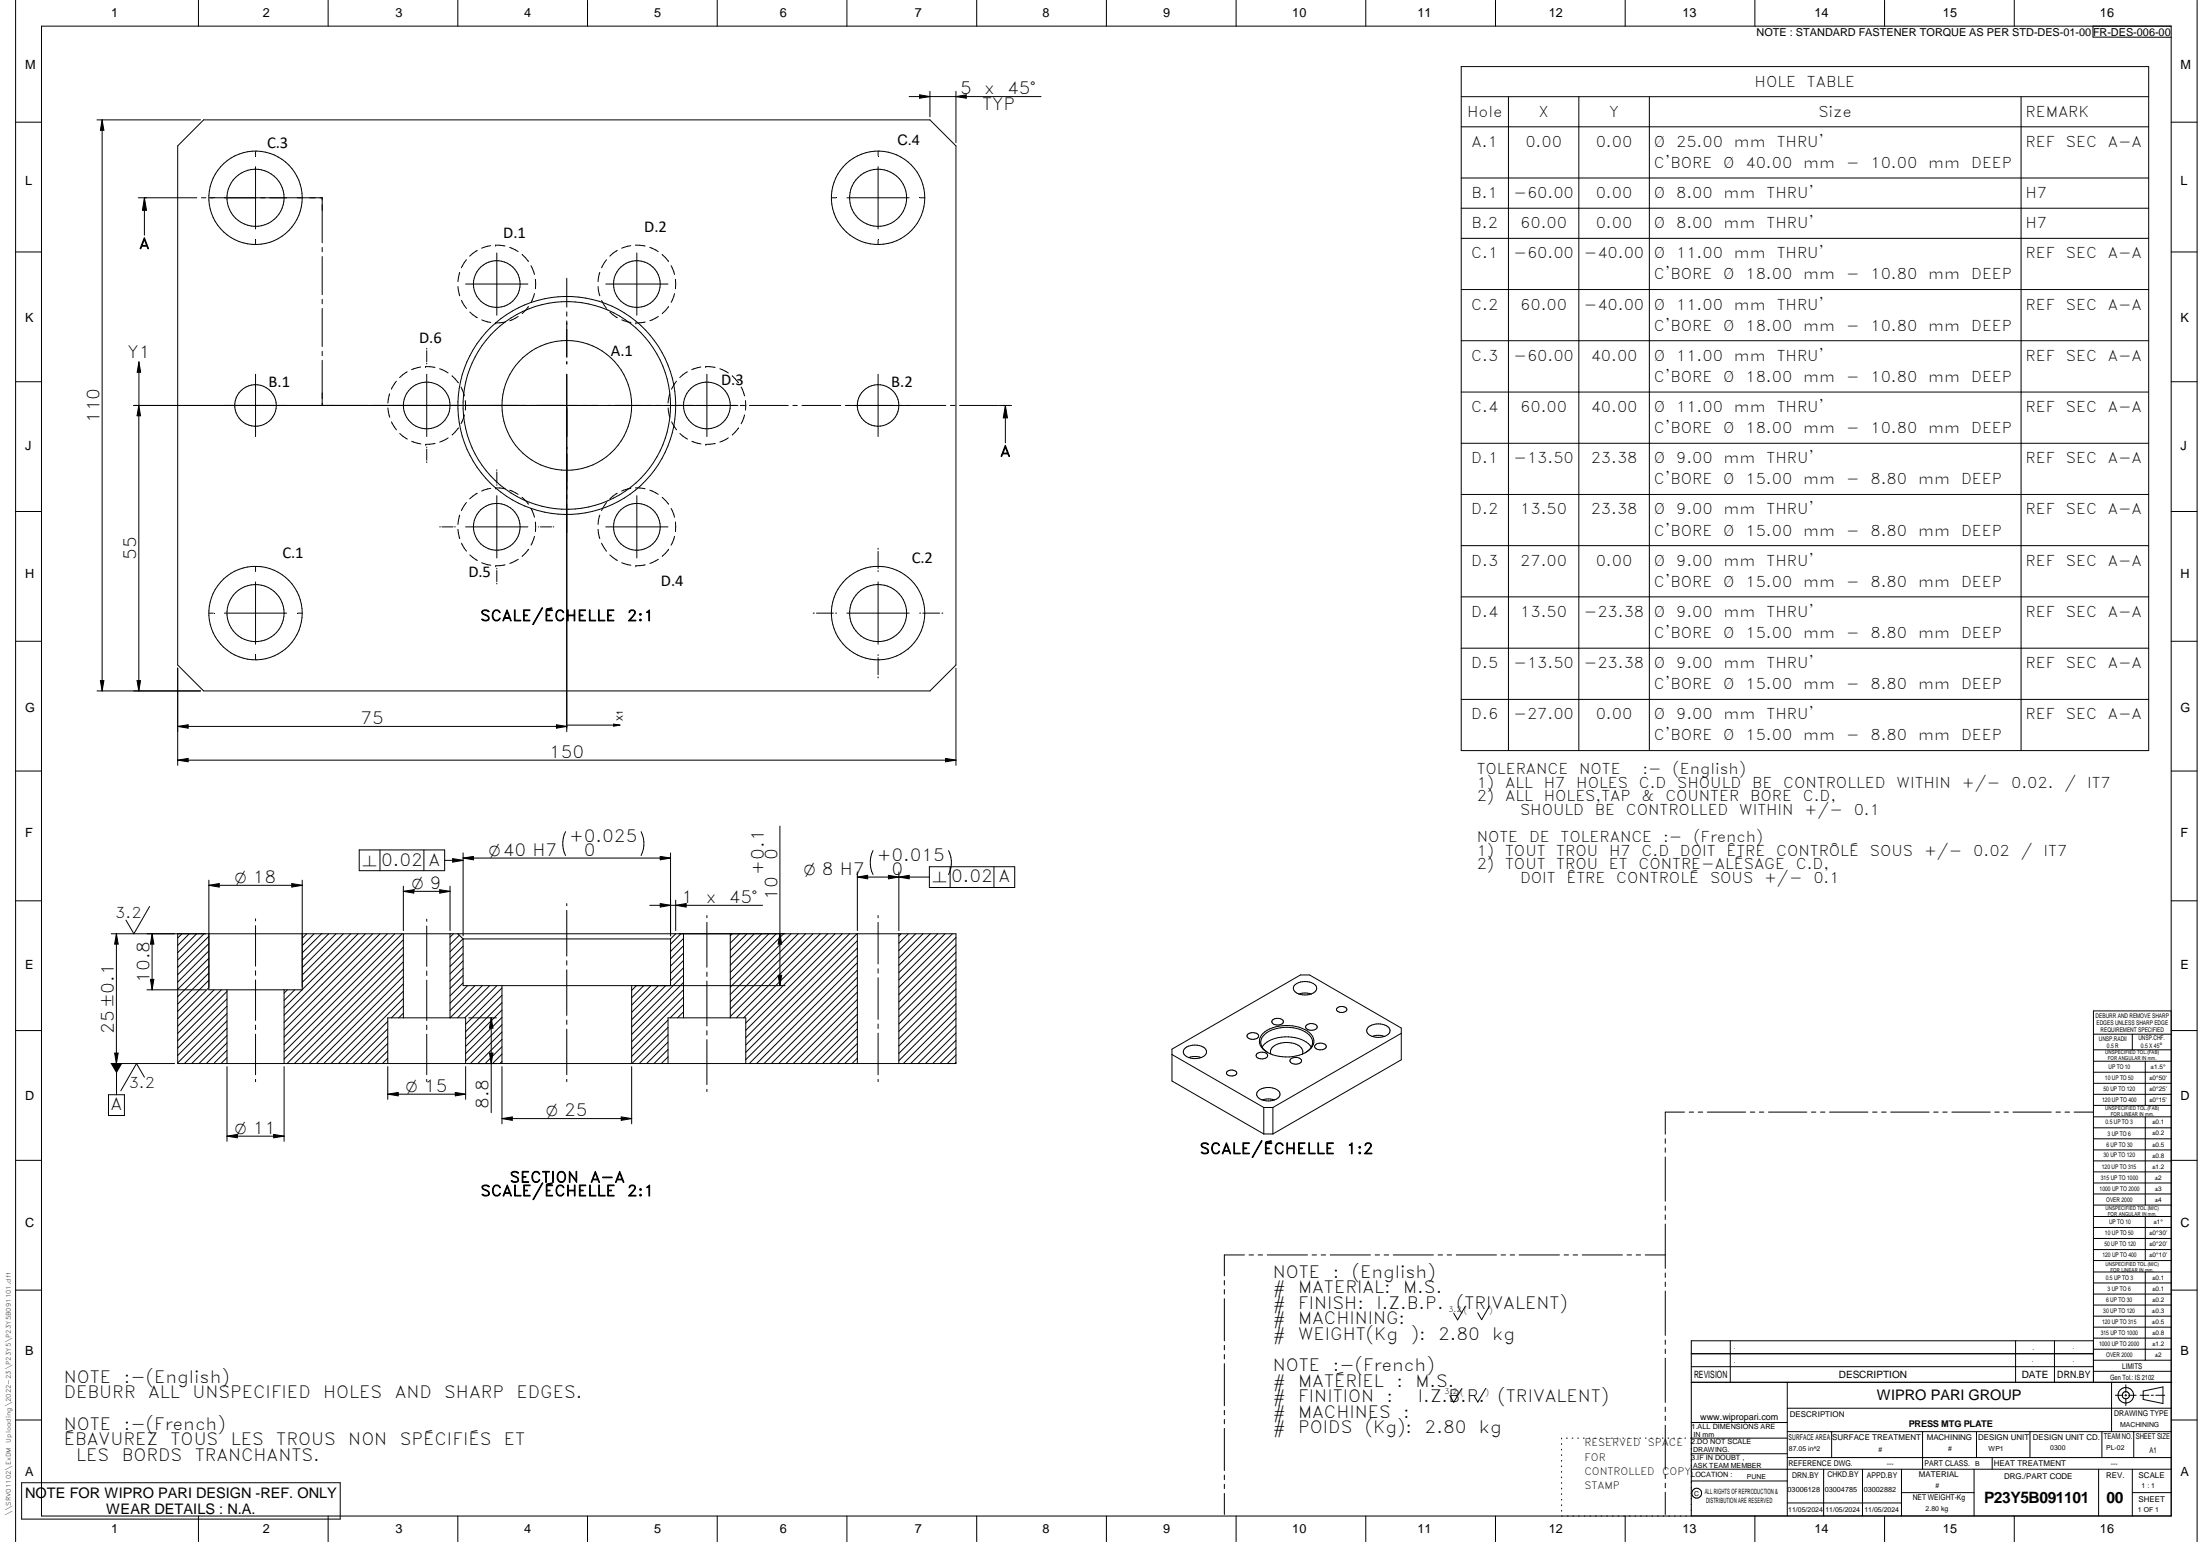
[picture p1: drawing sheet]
<svg xmlns="http://www.w3.org/2000/svg" width="848mm" height="594mm" viewBox="0 0 848 594" stroke-linecap="round" stroke-linejoin="round" font-family="sans-serif">
<g fill="none" stroke="#000" stroke-width=".39">
<path d="M6 .1v593.9M16 10.1h821v574h-821zM76.5 .1v10M126.5 .1v10M176.5 .1v10M226.5 .1v10M276.5 .1v10M326.5 .1v10M376.5 .1v10M426.5 .1v10M476.5 .1v10M526.5 .1v10"/>
<path d="M576.5 .1v10M626.5 .1v10M676.5 .1v10M726.5 .1v10M776.5 .1v10M806.8 10.1v4.2l30.2 .1M847 .1v593.9M350.5 37.2h50.8M354.5 36.5l4 .7-4 .6zM358.5 35.2v9.8M368.5 35.2v19.8M368.5 37.2l4-.7v1.3z"/>
<path d="M563.3 25.7h265v263.5h-265zM563.3 37.3h265M581.5 37.3v251.9M608.6 37.3v251.9M635.8 37.3v251.9M779.1 37.3v251.9M6 47.1h10M37.4 46.2h39.9M39.4 46.2l.6 4h-1.3zM39.4 46.2v220M78.5 46.2h280l10 10v200l-10 10h-280l-10-10v-200zM98.5 58.2v.1"/>
<path d="M98.5 58.5v1.4M338.5 58.2v.1M338.5 58.5v1.4M563.3 48.9h265M837 47.1h10M53.3 76.2h4.8M55.7 76.2v14.4M55.7 76.2l.8 4.8h-1.6zM58.3 76.2h17.6M77.6 76.2h1.8M80.5 76.2h.1M80.8 76.2h43.4v17.4"/>
<path d="M98.5 64.2v24M320.5 76.2h.1M320.8 76.2h1.4M326.5 76.2h24M338.5 64.2v24M354.8 76.2h1.4M356.4 76.2h.1M563.3 68.6h265M6 97.1h10M98.5 92.5v1.4M98.5 94.1v.1M124.2 95.3v1.7"/>
<path d="M124.2 98.8v14.7M184 96.5l-2.9 2.2M189.1 94.7l-3.4 .9M191.1 94.4h.1M191.1 94.4l3.5 .4M191.5 97.5v24M196.5 95.3l3.2 1.6M201.3 98l2.4 2.8M238 96.5l-2.9 2.2M243.2 94.7l-3.6 .9M245 94.4l3.7 .4M245.5 97.5v24"/>
<path d="M250.5 95.3l3.2 1.6M255.3 98l2.4 2.8M338.5 92.5v1.4M338.5 94.1v.1M563.3 80.2h265M563.3 91.8h265M837 97.1h10M124.2 115.3v1.8M124.2 118.8v14.7M176.5 110.4l.7 3.6M177.2 104.9l-.7 3.6M177.9 115.7l1.9 3.1"/>
<path d="M179.5 109.4h24M179.8 100.1l-1.9 3.1M203.7 118.1l-2.4 2.7M204.7 102.4l1.3 3.3M206 113.1l-1.3 3.4M206.4 107.6v3.7M218.5 107.2v11.1M230.5 110.4l.7 3.6M231.2 104.9l-.7 3.6M231.9 115.7l1.9 3.1M233.5 109.4h24M233.8 100.1l-1.9 3.1"/>
<path d="M257.7 118.1l-2.4 2.7M258.7 102.4l1.3 3.3M260 113.1l-1.3 3.4M260.4 107.6v3.7M563.3 111.5h265M53.6 139.4v16.8M53.6 139.4l.6 4h-1.3zM124.2 135.3v1.7M124.2 138.8v17.4M164.5 134.2v.3M164.5 135.1v4.3M164.5 140v.2"/>
<path d="M181.1 120.2l2.9 2.2M185.7 123.2l3.5 1M191.1 124.4h.1M194.7 124.1l-3.6 .3M199.8 121.9l-3.3 1.7M218.5 120.1v1.7M218.5 123.6v14M218.5 139.4v.8M235.1 120.2l2.9 2.2M239.7 123.2l3.5 1M245.1 124.4h.1M248.7 124.1l-3.6 .3"/>
<path d="M253.8 121.9l-3.3 1.7M563.3 131.3h265M6 147.1h10M51.5 156.2h233M53.5 156.2v110M53.5 156.2l.7 4h-1.4zM98.5 144.2v24M149.5 157.2l.7 3.5M150.2 151.7l-.7 3.6M152.8 146.9l-1.9 3M157 143.3l-2.9 2.2M162.2 141.4l-3.5 1"/>
<path d="M164 141.2h.1M164.1 141.2l3.6 .4M164.5 144.2v24M169.5 142.1l3.2 1.6M174.2 144.8l2.5 2.7M177.7 149.1l1.3 3.4M179 159.9l-1.3 3.3M179.4 154.3v3.7M218.5 144.2v137.7M257.6 157.2l.6 3.5M258.2 151.7l-.7 3.6M260.8 146.9l-1.9 3"/>
<path d="M265 143.3l-3 2.2M270.2 141.4l-3.5 1M272 141.2h.1M272.1 141.2l3.6 .4M272.5 144.2v24M277.5 142.1l3.3 1.6M282.2 144.8l2.5 2.7M285.4 156.2h1.7M285.7 149.1l1.3 3.4M287 159.9l-1.3 3.3M287.4 154.3v3.7M288.9 156.2h15"/>
<path d="M305.6 156.2h1.7M309.2 156.2h14.9M325.9 156.2h38.7M338.5 144.2v24M366.4 156.2h1.7M369.9 156.2h15M385.1 156.2h4.8M387.6 156.2l.8 4.8h-1.6zM387.6 156.2v14.4M563.3 151h265M837 147.1h10M150.9 162.5l1.9 3.1"/>
<path d="M154.1 167l2.9 2.2M158.7 170l3.5 1M164.1 171.2h.1M164.5 172.2v.2M164.5 173v4.3M164.5 177.9v.3M167.7 170.9l-3.6 .3M172.8 168.7l-3.3 1.6M176.7 164.8l-2.4 2.8M258.9 162.5l1.9 3.1M262.1 167l2.9 2.2M266.7 170l3.5 1"/>
<path d="M272.1 171.2h.1M275.7 170.9l-3.6 .3M280.8 168.7l-3.3 1.6M284.7 164.8l-2.4 2.8M563.3 170.8h265M6 197.1h10M177.2 198.5l-.7 3.6M179.8 193.6l-1.9 3.1M184 190l-2.9 2.2M189.1 188.2l-3.4 1M191.1 188h.1M191.1 188l3.5 .3"/>
<path d="M191.5 181v.2M191.5 181.8v4.3M191.5 186.7v.3M191.5 191v24M196.5 188.8l3.2 1.7M201.3 191.6l2.4 2.7M204.7 195.9l1.3 3.4M231.2 198.5l-.7 3.6M233.8 193.6l-1.9 3.1M238 190l-2.9 2.2M243.2 188.2l-3.6 1M245 188l3.7 .3"/>
<path d="M245.5 191v24M250.5 188.8l3.2 1.7M255.3 191.6l2.4 2.7M258.7 195.9l1.3 3.4M563.3 190.5h265M837 197.1h10M98.5 218.2v.1M98.5 218.5v1.4M169.5 203h.3M170.3 203h4.4M175.3 203h.2M176.5 203.9l.7 3.6"/>
<path d="M177.9 209.3l1.9 3M179.5 203h24M181.1 213.8l2.9 2.1M185.7 216.8l3.5 1M191.1 218h.1M191.5 218.9v.3M191.5 219.8v4.3M194.7 217.6l-3.6 .4M199.8 215.5l-3.3 1.6M203.8 211.6l-2.5 2.7M206 206.6l-1.3 3.4M206.4 201.1v3.7"/>
<path d="M207.5 203h.2M208.3 203h4.3M213.2 203h.3M230.5 203.9l.7 3.6M231.9 209.3l1.9 3.1M233.5 203h24M235.1 213.8l2.9 2.1M239.7 216.8l3.5 1M245.1 218h.1M248.7 217.6l-3.6 .4M253.8 215.5l-3.3 1.6M257.7 211.6l-2.4 2.7"/>
<path d="M260 206.6l-1.3 3.4M260.4 201.1v3.7M338.5 211.2v.4M338.5 212.5v6.5M338.5 219.8v.4M563.3 210.2h265M80.5 236.2h.1M80.8 236.2h1.4M86.5 236.2h24M98.5 220.1v.1M98.5 224.2v24M114.8 236.2h1.4"/>
<path d="M116.4 236.2h.1M191.5 224.7v.3M313.5 236.2h.4M314.7 236.2h6.6M322.1 236.2h.4M326.5 236.2h24M338.5 224.2v24M354.5 236.2h.4M355.7 236.2h6.5M363.1 236.2h.4M563.3 230h265M6 247.1h10"/>
<path d="M68.5 257.4v37.5M98.5 252.5v1.4M98.5 254.1v.1M338.5 252.2v.4M338.5 253.4v6.5M368.5 257.4v37.5M563.3 249.7h265M837 247.1h10M37.4 266.2h39.9M38.7 262.2h1.3l-.6 4zM52.8 262.2h1.4l-.7 4zM68.5 279.9l4-.7v1.3z"/>
<path d="M68.5 279.9h150M214.5 279.2l4 .7-4 .6zM218.5 279.4h20.5M236.6 279l2.4 .4-2.4 .4zM338.5 260.8v.4M563.3 269.5h265M6 297.1h10M68.5 292.9l4-.7v1.3zM68.5 292.9h300M364.5 292.2l4 .7-4 .6zM837 297.1h10M300.7 318.3v61.4"/>
<path d="M80.5 339.1v42.2h36v-42.2M138.5 327.4h32.9v8h-32.9zM146.5 327.4v8M163.4 327.4v8M171.4 331.5h7.1M174.5 330.8l4 .7-4 .6zM178.5 328.6v32M178.5 330.6h80M178.5 330.6l4-.7v1.4zM218 320.4a10.3 10.3 0 0 0 0 9.2M247.1 320.4a10.3 10.3 0 0 1 0 9.2M254.5 329.9l4 .7-4 .7z"/>
<path d="M258.5 328.6v32M330.5 337.9l4-.7v1.4zM330.5 335.9v22.6M330.5 337.9h27.8M336.5 327.7a10.4 10.4 0 0 0 0 9.2M342.5 337.2l8 1.4v-1.4l-8 1.4zM346.5 335.9v22.6M358.3 333.9h32.9v8h-32.9zM365.7 327.7a10.4 10.4 0 0 1 0 9.2M366.3 333.9v8M383.2 333.9v8M6 347h10"/>
<path d="M42.9 359.7h325.6v50h-300v-50M44.9 359.7l.7 4h-1.4zM44.9 359.7v62.1M57.7 349.3l-6.1 10.4-3-5.2M58.6 359.7l.7 4h-1.3zM58.6 359.7v21.6M70.1 359.7l-1.6 1.7M73 359.7l-4.5 4.5M75.8 359.7l-7.3 7.3M78.7 359.7l-10.2 10.2M80.5 341.1l4-.7v1.4zM80.5 341.1h36"/>
<path d="M98.5 354v.8M98.5 356.6v15.6M112.5 340.4l4 .7-4 .7zM118.2 359.7l-1.7 1.8M121.1 359.7l-4.6 4.6M123.9 359.7l-7.4 7.4M126.7 359.7l-10.2 10.3M129.5 359.7l-13 13.1M132.4 359.7l-15.9 15.9M135.2 359.7l-18.7 18.8M138 359.7l-21.5 21.6M140.9 359.7l-31.4 31.4"/>
<path d="M143.7 359.7l-34.2 34.2M146.5 359.7l-37 37M149.4 359.7l-39.9 39.9M152.2 359.7l-42.7 42.7M155 359.7l-45.5 45.6M155.5 341.4v17.1M155.5 343.4l4-.6v1.3zM155.5 343.4h18M155.5 359.7v32.4M164.5 354.1v.9M164.5 356.7v15.6M169.5 342.8l4 .6-4 .7z"/>
<path d="M173.5 359.7v32.4M173.5 341.4v17.1M174.8 359.7l-1.3 1.4M176.5 359.7l2 2M218.5 348.1v.9M218.5 350.7v17.6M250.5 348.8h43.5M254.5 348.1l4 .7-4 .7zM260.5 359.7l-2 2M260.5 346.8v11.7M260.5 348.8l4-.7v1.4zM262.5 359.7l-4 4"/>
<path d="M263.5 359.7v32.4M272.5 352.7v.9M272.5 355.3v17.4M281.5 359.7v32.4M282.3 359.7l-.8 .8M285.1 359.7l-3.6 3.6M288 359.7l-6.5 6.5M290.8 359.7l-9.3 9.3M293.6 359.7l-12.1 12.2M296.4 359.7l-14.9 15M299.3 359.7l-17.8 17.8M300.7 359.7l.6 4h-1.3z"/>
<path d="M302.1 359.7l-20.6 20.6M304.9 359.7l-23.4 23.5M307.7 359.7l-26.2 26.3M310.6 359.7l-29.1 29.1M313.4 359.7l-31.9 31.9M316.2 359.7l-32.4 32.4M319.1 359.7l-32.5 32.4M321.9 359.7l-34.4 34.4M324.7 359.7l-37.2 37.3M327.5 359.7l-40 40.1M330.4 359.7l-42.9 42.9M330.5 359.7v50"/>
<path d="M338.5 352.7v.9M338.5 355.3v16.1M346.5 359.7v50M347.3 359.7l-.8 .9M350.2 359.7l-3.7 3.7M353 359.7l-6.5 6.5M355.8 359.7l-9.3 9.4M358.6 359.7l-12.1 12.2M361.5 359.7l-15 15M364.3 359.7l-17.8 17.8M367.2 359.7l-20.7 20.7M837 347h10"/>
<path d="M58 377.3h1.3l-.7 4zM80.5 360.7l-12 12M80.5 363.5l-12 12M80.5 366.4l-12 12M80.5 369.2l-12 12M80.5 372l-12 12M80.5 374.9l-12 11.9M80.5 377.7l-12 12M98.5 374v1.8M98.5 377.5v15.6M155.5 379.1l-30.7 30.6M155.5 362.1l-46 46"/>
<path d="M155.5 364.9l-44.8 44.8M155.5 367.7l-42 42M155.5 370.5l-39.2 39.2M155.5 373.4l-36.3 36.3M155.5 376.2l-33.5 33.5M164.5 374.1v1.7M164.5 377.6v15.6M177.1 360.3l-3.6 3.6M178.5 361.7l-5 5M178.5 361.7v18h124.1M178.5 364.5l-5 5M178.5 367.4l-5 5"/>
<path d="M178.5 370.2l-5 5M178.5 373l-5 5M178.5 375.8l-5 5M178.5 378.7l-5 5M178.5 361.7h80M180.3 379.7l-6.8 6.8M183.1 379.7l-9.6 9.6M185.9 379.7l-12.4 12.4M188.8 379.7l-12.4 12.4M191.6 379.7l-12.4 12.4M193.5 379.7v30M218.5 370.1v1.7"/>
<path d="M218.5 373.6v17.6M243.5 379.7v30M245.3 379.7l-1.8 1.9M248.2 379.7l-4.7 4.7M251 379.7l-7.5 7.5M253.8 379.7l-10.3 10.3M256.6 379.7l-13.1 13.2M258.5 361.7v18M263.5 361.6l-5 5M263.5 364.4l-5 5M263.5 367.2l-5 5M263.5 370l-5 5"/>
<path d="M263.5 372.9l-5 5M263.5 375.7l-20 20M263.5 378.5l-20 20M272.5 374.5v1.7M272.5 378v17.3M300 375.8h1.3l-.6 3.9zM330.5 379.4l-30.3 30.3M330.5 376.6l-33.2 33.1M330.5 373.8l-36 35.9M330.5 362.4l-43 43M330.5 365.3l-43 43M330.5 370.9l-38.8 38.8"/>
<path d="M330.5 368.1l-41.7 41.6M338.5 373.2v1.7M338.5 376.7v16M368.5 361.2l-22 22M368.5 364l-22 22M368.5 366.9l-22 22M368.5 369.7l-22 22M368.5 372.5l-22 22M368.5 375.3l-22 22M368.5 378.2l-22 22M499.3 379.3a6.5 6.5 0 0 1 7.9 .4 2.1 2.1 0 0 1-1.7 3.2 5.7 5.7 0 0 1-6.9-1.6 1.75 1.75 0 0 1 .7-2zM6 397h10"/>
<path d="M56.6 381.3h22.7M80.5 380.5l-12 12M82.5 381.3l-14 14.1M85.3 381.3l-16.8 16.8M87.5 398.9l-10.8 10.8M87.5 382l-19 19M87.5 384.8l-19 19M87.5 387.6l-19 19.1M87.5 390.5l-19 19M87.5 396.1l-13.6 13.6M87.5 393.3l-16.4 16.4M87.5 381.3v28.4"/>
<path d="M98.5 394.9v1.8M98.5 398.4v15.7M109.5 381.3v28.4M110.8 381.3l-1.3 1.3M113.6 381.3l-4.1 4.1M116.5 381.3l-7 7M149.5 396.4l-13.4 13.3M149.5 399.2l-10.6 10.5M149.5 393.5l-16.2 16.2M155.5 381.9l-27.9 27.8M155.5 387.5l-4.6 4.6M155.5 384.7l-25 25"/>
<path d="M155.5 390.4l-1.8 1.7M164.5 395v1.7M164.5 398.5v15.6M180.7 392.1h10.6M189.4 392.1l.6 4h-1.3zM189.4 392.1v36.6M193.5 397.6l-12.1 12.1M193.5 380.6l-14 14M193.5 383.5l-14 14M193.5 386.3l-14 14M193.5 389.1l-14 14M193.5 392l-14 13.9"/>
<path d="M193.5 394.8l-14 14M218.5 393v1.7M218.5 396.5v17.6M257.5 398.7l-11.1 11M257.5 395.8l-13.9 13.9M257.5 393l-14 14M263.5 389.8l-2.3 2.3M263.5 387l-5.1 5.1M263.5 381.3l-20 20.1M263.5 384.2l-20 20M272.5 397.1v1.7M330.5 399.2l-10.5 10.5"/>
<path d="M330.5 396.4l-13.4 13.3M330.5 393.5l-16.2 16.2M330.5 390.7l-19 19M330.5 387.9l-21.8 21.8M330.5 385.1l-24.7 24.6M330.5 382.2l-27.5 27.5M338.5 394.5v1.7M338.5 398v16.1M368.5 398l-11.8 11.7M368.5 395.1l-14.6 14.6M368.5 392.3l-17.4 17.4M368.5 389.5l-20.3 20.2"/>
<path d="M368.5 381l-22 22M368.5 383.8l-22 22M368.5 386.7l-22 21.9M481 398.4a3 3 0 0 1 4.2 .5 2.42 2.42 0 0 1-3.8 1.2 .97 .97 0 0 1-.4-1.7zM486.8 398.2a15.2 15.2 0 0 1 18-.4 4.2 4.2 0 0 1-.8 7.3 15.5 15.5 0 0 1-17.2-1 3.9 3.9 0 0 1 0-5.9zM490.6 392.9a3 3 0 0 1 4.1 .5 2.39 2.39 0 0 1-3.7 1.2 1 1 0 0 1-.4-1.7zM503.5 395.1a2.75 2.75 0 0 1 4.3 .5 2.66 2.66 0 0 1-4.5 .2zM505.5 382.9l-2.5-.3-2.3 .3M515.5 388.3a2.52 2.52 0 0 1 3.7 .6 2.32 2.32 0 0 1-4 0zM527.2 396.1a6.2 6.2 0 0 1 8.3 0 2.1 2.1 0 0 1-1.6 3.1 5.9 5.9 0 0 1-7-1.6zM533.7 399.3l-2.4-.4-2.3 .4M540.2 398.1l-49.5 28.6"/>
<path d="M807 398.4h30M822 398.4v6.1M837 397h10M837 389.5h-30v143.1M42.9 409.7h24.4M44.2 405.7h1.4l-.7 4zM55.7 415l-3.1-5.3-6 10.5M87.5 407.5l-2.3 2.2M87.5 404.6l-5.1 5.1M87.5 401.8l-8 7.9M87.5 410.9v28.8M98.5 415.8v.9"/>
<path d="M109.5 410.9v28.8M149.5 402l-7.7 7.7M149.5 404.8l-4.9 4.9M149.5 407.7l-2.1 2M149.5 410.9v12.6M149.5 409.7v-17.6h30v17.6M164.5 415.8v.9M179.5 410.9v12.6M188.7 405.7h1.3l-.6 4zM193.5 408.9l-.8 .8M193.5 406.1l-3.6 3.6M193.5 403.3l-6.5 6.4"/>
<path d="M193.5 400.4l-9.3 9.3M193.5 410.9v22.1M218.5 415.8v.9M243.5 410.9v22.1M257.5 407.2l-2.6 2.5M257.5 404.3l-5.4 5.4M257.5 401.5l-8.2 8.2M272.5 400.6v17.3M272.5 419.7v.8M287.5 409.7v-17.6h-30v17.6M330.5 407.7l-2 2M330.5 404.9l-4.9 4.8"/>
<path d="M330.5 402l-7.7 7.7M338.5 415.8v.9M368.5 409.3l-.5 .4M368.5 406.4l-3.3 3.3M368.5 400.8l-8.9 8.9M368.5 403.6l-6.1 6.1M451.8 406.3l35.4 20.4M456.9 403.8a6.4 6.4 0 0 1 7.9 .4 2.11 2.11 0 0 1-1.7 3.2 5.8 5.8 0 0 1-6.9-1.7 1.81 1.81 0 0 1 .7-1.9zM463 407.5l-2.4-.5-2.3 .5M473.1 412.8a2.45 2.45 0 0 1 3.7 .6 2.28 2.28 0 0 1-4 0zM484.5 406a3 3 0 0 1 4.2 .5 2.39 2.39 0 0 1-3.8 1.1 1 1 0 0 1-.4-1.6zM486.5 403.4a11.9 11.9 0 0 1 11.5-3.8 9.9 9.9 0 0 1 7.5 3.8"/>
<path d="M489.9 406.1a3.2 3.2 0 0 1 2.9-4 9.1 9.1 0 0 1 8.7 1.5 2.36 2.36 0 0 1 .6 2.5M497.5 408a2.97 2.97 0 0 1 4.2 .5 2.38 2.38 0 0 1-3.7 1.1 .97 .97 0 0 1-.5-1.6zM503.2 405.6a4.3 4.3 0 0 0 2.8-4.1 4.3 4.3 0 0 0-2.9-4 14.7 14.7 0 0 0-15.7 1.1 4.1 4.1 0 0 0 1.3 7M507.1 402.5a2.91 2.91 0 0 1 4.2 .5 2.38 2.38 0 0 1-3.8 1.1 .94 .94 0 0 1-.4-1.6zM807 404.5h30M807 408.9h30M807 413.1h30M807 417.4h30M827 408.9v17M41.8 421.8h6.2v8h-6.2zM87.5 437.7h22M87.5 437.7l4-.7v1.4z"/>
<path d="M105.5 437l4 .7-4 .7zM149.5 421.6l4-.7v1.3zM149.5 421.6h30M175.5 420.9l4 .7-4 .6zM193.5 431l4-.7v1.3zM193.5 431h50M239.5 430.3l4 .7-4 .6zM485.2 420.1a6.4 6.4 0 0 1 7.9 .5 2.07 2.07 0 0 1-1.7 3.1 5.7 5.7 0 0 1-6.9-1.6 1.75 1.75 0 0 1 .7-2zM487.2 436.9h3.5M487.2 426.7h3.5M487.2 426.7v10.2M490.7 436.9l49.5-28.6v-12.2l-35.4-20.5h-3.5l-49.5 28.6v12.3l35.4 20.4"/>
<path d="M490.7 426.7v10.2M491.3 423.8l-2.4-.4-2.4 .4M641.9 438.7v1.8M649.4 428.5h-7.5v8.5M651.2 428.5h1.7M654.6 428.5h1.8M658.2 428.5h14.7M674.7 428.5h1.7M678.2 428.5h1.7M681.7 428.5h14.8M698.3 428.5h1.7M701.8 428.5h1.7"/>
<path d="M705.3 428.5h14.7M721.9 428.5h1.7M725.3 428.5h1.8M728.9 428.5h14.7M745.4 428.5h1.7M748.9 428.5h1.7M752.4 428.5h14.8M769 428.5h1.7M772.5 428.5h1.7M776 428.5h14.7M792.6 428.5h1.7M796 428.5h1.8"/>
<path d="M799.5 428.5h7.4M807 421.6h30M807 425.9h30M807 430.3h30M807 434.5h30M807 438.7h30M827 430.3v34M6 447h10M641.9 442.3v1.6M641.9 445.8v17M807 443h30M807 447.3h30"/>
<path d="M807 451.5h30M807 455.8h30M807 460h30M837 447h10M641.9 464.6v1.7M641.9 468.1v1.7M641.9 471.6v17.1M807 464.3h30M807 468.7h30M807 472.9h30M807 477.1h30M827 468.7v16.9"/>
<path d="M6 497h10M472 493.4v1.6M472 496.8v1.8M479.7 483.5h-7.7v8M481.5 483.5h1.7M485 483.5h1.7M488.5 483.5h15.5M505.8 483.5h1.7M509.3 483.5h1.7M512.8 483.5h15.5M530.1 483.5h1.7M533.6 483.5h1.7"/>
<path d="M537.1 483.5h15.5M554.4 483.5h1.7M557.9 483.5h1.7M561.4 483.5h15.5M578.7 483.5h1.6M582.2 483.5h1.7M585.6 483.5h15.5M603 483.5h1.6M606.4 483.5h1.8M609.9 483.5h15.5M627.2 483.5h1.7M630.7 483.5h1.7"/>
<path d="M634.2 483.5h7.7M641.9 490.4v1.7M641.9 493.9v1.7M641.9 497.4v17.1M807 481.4h30M807 485.6h30M807 490.1h30M807 494.3h30M807 498.6h30M827 490.1v33.9M837 497h10M472 500.3v16.3"/>
<path d="M472 518.3v1.8M564.9 503.2l-3 5.3-1.5-2.6M574.2 503.1l-3 5.3-1.6-2.6M641.9 516.3v1.6M641.9 519.8v1.7M667 516.6v16M777 516.6v16M792 516.6v16M807 502.8h30M807 507.1h30M807 511.3h30M807 515.5h30"/>
<path d="M807 519.8h30M807 516.6h-155v67.5M472 521.8v1.7M472 525.4v16.2M563.5 535l-3.1 5.3-1.5-2.7M572.7 534.9l-3 5.3-1.5-2.7M641.9 523.2v17.1M652 532.6h185.2M652 521.5h155M652 526.5h155M689 532.6v51.4M807 524h30"/>
<path d="M807 528.3h30M814 532.6v19M815.5 537.5h2.8M819.1 537.5h.7M819.5 533.5v2.9M819.5 537.2v.7M819.5 538.7v2.8M820.6 537.5h2.9M825 537.5h3.4M826.2 535.9l7.6-1.6v6.4l-7.6-1.5zM829.3 537.5h.8M831 537.5h3.5"/>
<path d="M6 547.1h10M472 543.3v1.7M472 546.9v1.7M472 550.3v16.2M602 554.1v.3M602 556.2v.3M602 558.3v.3M603.8 554.1h.4M606 554.1h.3M608.2 554.1h.3M610.4 554.1h.3M612.6 554.1h.3"/>
<path d="M614.7 554.1h.3M616.9 554.1h.3M619.1 554.1h.3M621.2 554.1h.3M623.4 554.1h.3M625.6 554.1h.3M627.8 554.1h.3M629.9 554.1h.4M632.1 554.1h.3M634.3 554.1h.3M636.5 554.1h.3M638.6 554.1h.3"/>
<path d="M640.8 554.1h.3M641.9 542.1v1.7M641.9 545.6v1.7M641.9 549.1v17M643 554.1h.3M645.2 554.1h.3M647.3 554.1h.4M649.5 554.1h.3M652 548h37M689 542.5h148M689 551.6h148M689 554.1h-37.3"/>
<path d="M706.1 551.6v10M741.1 551.6v14.4M761.9 551.6v10M782.5 551.6v10M810.3 551.6v10M822.5 551.6v10M837 547.1h10M8.3 571.2h122.8v14.1h-122.8zM472 568.3v1.8M472 571.8v1.7M472 575.4v8.1M602 560.5v.3"/>
<path d="M602 562.6v.3M602 564.8v.3M602 566.9v.3M602 569v.3M602 571.2v.3M602 573.3v.4M602 575.5v.3M602 577.6v.3M602 579.8v.3M641.9 567.9v1.7M641.9 571.4v1.8M641.9 574.9v8.6"/>
<path d="M652 570.6h37M652 560.1h37M689 561.6h148M689 579h44M703 566v18M718 566v18M733 575.1h28M733 566v18M761 566v18M768 561.6v4.4M809 566v18M822 566v18"/>
<path d="M822 575.1h15M837 566h-185M76.5 584.1v9.9M126.5 584.1v9.9M176.5 584.1v9.9M226.5 584.1v9.9M276.5 584.1v9.9M326.5 584.1v9.9M376.5 584.1v9.9M426.5 584.1v9.9M476.5 584.1v9.9M526.5 584.1v9.9"/>
<path d="M576.5 584.1v9.9M602 581.9v.3M626.5 584.1v9.9M652 584h185M676.5 584.1v9.9M726.5 584.1v9.9M776.5 584.1v9.9"/>
<circle cx="98.5" cy="76.2" r="18"/>
<circle cx="98.5" cy="76.2" r="11"/>
<circle cx="338.5" cy="76.2" r="11"/>
<circle cx="338.5" cy="76.2" r="18"/>
<circle cx="191.5" cy="109.4" r="9"/>
<circle cx="245.5" cy="109.5" r="9"/>
<circle cx="98.5" cy="156.2" r="8"/>
<circle cx="164.5" cy="156.2" r="9"/>
<circle cx="218.5" cy="156.2" r="25"/>
<circle cx="218.5" cy="156.2" r="40"/>
<circle cx="218.5" cy="156.2" r="42"/>
<circle cx="272.5" cy="156.2" r="9"/>
<circle cx="338.5" cy="156.2" r="8"/>
<circle cx="191.5" cy="203" r="9"/>
<circle cx="245.5" cy="203" r="9"/>
<circle cx="98.5" cy="236.2" r="11"/>
<circle cx="98.5" cy="236.2" r="18"/>
<circle cx="338.5" cy="236.2" r="11"/>
<circle cx="338.5" cy="236.2" r="18"/>
<circle cx="819.5" cy="537.5" r="2.99"/>
<circle cx="819.5" cy="537.5" r="1.39"/>
<circle cx="654.1" cy="575.3" r="1.9"/>
</g>
<g fill="#000">
<path d="M354.5 36.5l4 .7-4 .6zM368.5 37.2l4-.7v1.3zM39.4 46.2l.6 4h-1.3zM55.7 76.2l.8 4.8h-1.6zM53.6 139.4l.6 4h-1.3zM53.5 156.2l.7 4h-1.4zM387.6 156.2l.8 4.8h-1.6zM38.7 262.2h1.3l-.6 4zM52.8 262.2h1.4l-.7 4zM236.6 279l2.4 .4-2.4 .4zM68.5 279.9l4-.7v1.3zM68.5 292.9l4-.7v1.3z"/>
<path d="M214.5 279.2l4 .7-4 .6zM364.5 292.2l4 .7-4 .6zM174.5 330.8l4 .7-4 .6zM178.5 330.6l4-.7v1.4zM254.5 329.9l4 .7-4 .7zM330.5 337.9l4-.7v1.4zM342.5 337.2l4 .7-4 .7zM346.5 337.9l4-.7v1.4zM80.5 341.1l4-.7v1.4zM112.5 340.4l4 .7-4 .7zM155.5 343.4l4-.6v1.3zM169.5 342.8l4 .6-4 .7z"/>
<path d="M254.5 348.1l4 .7-4 .7zM260.5 348.8l4-.7v1.4zM44.9 359.7l.7 4h-1.4zM58 377.3h1.3l-.7 4zM58.6 359.7l.7 4h-1.3zM300 375.8h1.3l-.6 3.9zM300.7 359.7l.6 4h-1.3zM189.4 392.1l.6 4h-1.3zM44.2 405.7h1.4l-.7 4zM42.6 409.6h4.6l-2.3 4zM188.7 405.7h1.3l-.6 4zM87.5 437.7l4-.7v1.4z"/>
<path d="M105.5 437l4 .7-4 .7zM149.5 421.6l4-.7v1.3zM175.5 420.9l4 .7-4 .6zM193.5 431l4-.7v1.3zM239.5 430.3l4 .7-4 .6z"/>
</g>
<g font-size="6.5">
<text x="370.1" y="36.2">5</text>
<text x="379.4" y="36.2">x</text>
<text x="388.3" y="36.2">45°</text>
<text x="378.6" y="42.2">TYP</text>
<text x="49.1" y="138">Y1</text>
<text x="38.4" y="163" transform="rotate(-90 38.4 163)">110</text>
<text x="52.5" y="215.7" transform="rotate(-90 52.5 215.7)">55</text>
<text x="139" y="278.9">75</text>
<text x="211.7" y="291.8">150</text>
<text x="219.4" y="324.4">+0.025</text>
<text x="225.1" y="329.6">0</text>
<text x="146.9" y="333.5">0.02 A</text>
<text x="299.7" y="331.3" transform="rotate(-90 299.7 331.3)">0</text>
<text x="337.9" y="331.7">+0.015</text>
<text x="294.5" y="337" transform="rotate(-90 294.5 337)">+0.1</text>
<text x="343.6" y="336.9">0</text>
<text x="366.6" y="339.9">0.02 A</text>
<text x="262.8" y="347.8">1</text>
<text x="272.1" y="347.8">x</text>
<text x="281" y="347.8">45°</text>
<text x="299.7" y="346.8" transform="rotate(-90 299.7 346.8)">10</text>
<text x="57.7" y="378.6" transform="rotate(-90 57.7 378.6)">10.8</text>
<text x="43.9" y="398.3" transform="rotate(-90 43.9 398.3)">25±0.1</text>
<text x="42.6" y="427.8">A</text>
<text x="188.3" y="427.3" transform="rotate(-90 188.3 427.3)">8.8</text>
<text x="490.6" y="492.3">NOTE</text>
<text x="513.7" y="492.3">:</text>
<text x="521.1" y="492.3">(English)</text>
<text x="490.6" y="498.2">#</text>
<text x="500.5" y="498.2">MATERIAL:</text>
<text x="540.9" y="498.2">M.S.</text>
<text x="490.6" y="504.2">#</text>
<text x="500.5" y="504.2">FINISH:</text>
<text x="530.6" y="504.2">I.Z.B.P.</text>
<text x="561.3" y="504.2">(TRIVALENT)</text>
<text x="490.6" y="510.2">#</text>
<text x="500.4" y="510.2">MACHINING:</text>
<text x="490.6" y="516.2">#</text>
<text x="500.5" y="516.2">WEIGHT(Kg</text>
<text x="543.8" y="516.2">):</text>
<text x="554.4" y="516.2">2.80</text>
<text x="575.3" y="516.2">kg</text>
<text x="24.6" y="532.8">NOTE</text>
<text x="47.7" y="532.8">:-(English)</text>
<text x="490.6" y="528.2">NOTE</text>
<text x="513.7" y="528.2">:-(French)</text>
<text x="24.6" y="538.8">DEBURR</text>
<text x="57.1" y="538.8">ALL</text>
<text x="74.1" y="538.8">UNSPECIFIED</text>
<text x="124.6" y="538.8">HOLES</text>
<text x="152.1" y="538.8">AND</text>
<text x="171.2" y="538.8">SHARP</text>
<text x="199.2" y="538.8">EDGES.</text>
<text x="490.6" y="534.2">#</text>
<text x="500.5" y="534.2">MATÉRIEL</text>
<text x="538.3" y="534.2">:</text>
<text x="545.6" y="534.2">M.S.</text>
<text x="490.6" y="540.2">#</text>
<text x="500.5" y="540.2">FINITION</text>
<text x="534.5" y="540.2">:</text>
<text x="546.6" y="540.2">I.Z.B.P.</text>
<text x="577.3" y="540.2">(TRIVALENT)</text>
<text x="24.6" y="550.8">NOTE</text>
<text x="47.7" y="550.8">:-(French)</text>
<text x="490.6" y="546.2">#</text>
<text x="500.4" y="546.2">MACHINES</text>
<text x="541" y="546.2">:</text>
<text x="24.6" y="556.8">ÉBAVUREZ</text>
<text x="65.7" y="556.8">TOUS</text>
<text x="89" y="556.8">LES</text>
<text x="106.5" y="556.8">TROUS</text>
<text x="134.3" y="556.8">NON</text>
<text x="154.1" y="556.8">SPÉCIFIÉS</text>
<text x="194.2" y="556.8">ET</text>
<text x="490.6" y="552.2">#</text>
<text x="500.5" y="552.2">POIDS</text>
<text x="526.1" y="552.2">(Kg):</text>
<text x="549.2" y="552.2">2.80</text>
<text x="570.1" y="552.2">kg</text>
<text x="29.4" y="562.8">LES</text>
<text x="46.9" y="562.8">BORDS</text>
<text x="75.1" y="562.8">TRANCHANTS.</text>
</g>
<g font-size="6.4">
<text x="103" y="56.9">C.3</text>
<text x="248.4" y="89.5">D.2</text>
<text x="194" y="91.6">D.1</text>
<text x="161.6" y="132.1">D.6</text>
<text x="235.5" y="137">A.1</text>
<text x="103.5" y="149">B.1</text>
<text x="278" y="148.3">D.3</text>
<text x="343.5" y="149">B.2</text>
<text x="108.8" y="215.1">C.1</text>
<text x="351.5" y="216.9">C.2</text>
<text x="180.6" y="222.4">D.5</text>
<text x="254.8" y="225.8">D.4</text>
</g>
<g font-size="6.2">
<text x="188.5" y="329.6">O40 H7</text>
<text x="139.7" y="333.5">n</text>
<text x="90.5" y="340.1">O 18</text>
<text x="309.9" y="336.9">O 8 H7</text>
<text x="359.5" y="339.9">n</text>
<text x="158.7" y="342.4">O 9</text>
<text x="156.5" y="420.5">O 15</text>
<text x="210.5" y="430">O 25</text>
<text x="90.5" y="436.7">O 11</text>
</g>
<g font-size="6">
<text x="764.8" y="578.9">P23Y5B091101</text>
<text x="812.1" y="578.9">00</text>
</g>
<g font-size="5.7">
<text x="676.4" y="33.4">HOLE</text>
<text x="696.6" y="33.4">TABLE</text>
<text x="565.5" y="45">Hole</text>
<text x="593.1" y="45">X</text>
<text x="620.3" y="45">Y</text>
<text x="701" y="45">Size</text>
<text x="780.8" y="45">REMARK</text>
<text x="567.3" y="56.6">A.1</text>
<text x="588" y="56.6">0.00</text>
<text x="615.1" y="56.6">0.00</text>
<text x="637.5" y="56.6">Ø</text>
<text x="646.1" y="56.6">25.00</text>
<text x="668.4" y="56.6">mm</text>
<text x="684.9" y="56.6">THRU'</text>
<text x="780.8" y="56.6">REF</text>
<text x="796.4" y="56.6">SEC</text>
<text x="812.5" y="56.6">A-A</text>
<text x="637.5" y="64.7">C'BORE</text>
<text x="664.3" y="64.7">Ø</text>
<text x="672.9" y="64.7">40.00</text>
<text x="695.1" y="64.7">mm</text>
<text x="711.7" y="64.7">-</text>
<text x="721.1" y="64.7">10.00</text>
<text x="743.3" y="64.7">mm</text>
<text x="759.9" y="64.7">DEEP</text>
<text x="567.3" y="76.3">B.1</text>
<text x="583.4" y="76.3">-60.00</text>
<text x="615.1" y="76.3">0.00</text>
<text x="637.5" y="76.3">Ø</text>
<text x="646.1" y="76.3">8.00</text>
<text x="664.4" y="76.3">mm</text>
<text x="681" y="76.3">THRU'</text>
<text x="780.8" y="76.3">H7</text>
<text x="567.3" y="87.9">B.2</text>
<text x="586" y="87.9">60.00</text>
<text x="615.1" y="87.9">0.00</text>
<text x="637.5" y="87.9">Ø</text>
<text x="646.1" y="87.9">8.00</text>
<text x="664.4" y="87.9">mm</text>
<text x="681" y="87.9">THRU'</text>
<text x="780.8" y="87.9">H7</text>
<text x="53.6" y="95.8">A</text>
<text x="567.2" y="99.5">C.1</text>
<text x="583.4" y="99.5">-60.00</text>
<text x="610.6" y="99.5">-40.00</text>
<text x="637.5" y="99.5">Ø</text>
<text x="646.1" y="99.5">11.00</text>
<text x="668.4" y="99.5">mm</text>
<text x="684.9" y="99.5">THRU'</text>
<text x="780.8" y="99.5">REF</text>
<text x="796.4" y="99.5">SEC</text>
<text x="812.5" y="99.5">A-A</text>
<text x="637.5" y="107.7">C'BORE</text>
<text x="664.3" y="107.7">Ø</text>
<text x="672.9" y="107.7">18.00</text>
<text x="695.1" y="107.7">mm</text>
<text x="711.7" y="107.7">-</text>
<text x="721.1" y="107.7">10.80</text>
<text x="743.3" y="107.7">mm</text>
<text x="759.9" y="107.7">DEEP</text>
<text x="567.2" y="119.3">C.2</text>
<text x="586" y="119.3">60.00</text>
<text x="610.6" y="119.3">-40.00</text>
<text x="637.5" y="119.3">Ø</text>
<text x="646.1" y="119.3">11.00</text>
<text x="668.4" y="119.3">mm</text>
<text x="684.9" y="119.3">THRU'</text>
<text x="780.8" y="119.3">REF</text>
<text x="796.4" y="119.3">SEC</text>
<text x="812.5" y="119.3">A-A</text>
<text x="637.5" y="127.4">C'BORE</text>
<text x="664.3" y="127.4">Ø</text>
<text x="672.9" y="127.4">18.00</text>
<text x="695.1" y="127.4">mm</text>
<text x="711.7" y="127.4">-</text>
<text x="721.1" y="127.4">10.80</text>
<text x="743.3" y="127.4">mm</text>
<text x="759.9" y="127.4">DEEP</text>
<text x="567.2" y="139">C.3</text>
<text x="583.4" y="139">-60.00</text>
<text x="613.2" y="139">40.00</text>
<text x="637.5" y="139">Ø</text>
<text x="646.1" y="139">11.00</text>
<text x="668.4" y="139">mm</text>
<text x="684.9" y="139">THRU'</text>
<text x="780.8" y="139">REF</text>
<text x="796.4" y="139">SEC</text>
<text x="812.5" y="139">A-A</text>
<text x="637.5" y="147.2">C'BORE</text>
<text x="664.3" y="147.2">Ø</text>
<text x="672.9" y="147.2">18.00</text>
<text x="695.1" y="147.2">mm</text>
<text x="711.7" y="147.2">-</text>
<text x="721.1" y="147.2">10.80</text>
<text x="743.3" y="147.2">mm</text>
<text x="759.9" y="147.2">DEEP</text>
<text x="567.2" y="158.7">C.4</text>
<text x="586" y="158.7">60.00</text>
<text x="613.2" y="158.7">40.00</text>
<text x="637.5" y="158.7">Ø</text>
<text x="646.1" y="158.7">11.00</text>
<text x="668.4" y="158.7">mm</text>
<text x="684.9" y="158.7">THRU'</text>
<text x="780.8" y="158.7">REF</text>
<text x="796.4" y="158.7">SEC</text>
<text x="812.5" y="158.7">A-A</text>
<text x="637.5" y="166.9">C'BORE</text>
<text x="664.3" y="166.9">Ø</text>
<text x="672.9" y="166.9">18.00</text>
<text x="695.1" y="166.9">mm</text>
<text x="711.7" y="166.9">-</text>
<text x="721.1" y="166.9">10.80</text>
<text x="743.3" y="166.9">mm</text>
<text x="759.9" y="166.9">DEEP</text>
<text x="385.5" y="175.9">A</text>
<text x="567.2" y="178.5">D.1</text>
<text x="583.4" y="178.5">-13.50</text>
<text x="613.2" y="178.5">23.38</text>
<text x="637.5" y="178.5">Ø</text>
<text x="646.1" y="178.5">9.00</text>
<text x="664.4" y="178.5">mm</text>
<text x="681" y="178.5">THRU'</text>
<text x="780.8" y="178.5">REF</text>
<text x="796.4" y="178.5">SEC</text>
<text x="812.5" y="178.5">A-A</text>
<text x="637.5" y="186.6">C'BORE</text>
<text x="664.3" y="186.6">Ø</text>
<text x="672.9" y="186.6">15.00</text>
<text x="695.1" y="186.6">mm</text>
<text x="711.7" y="186.6">-</text>
<text x="721.1" y="186.6">8.80</text>
<text x="739.4" y="186.6">mm</text>
<text x="756" y="186.6">DEEP</text>
<text x="567.2" y="198.2">D.2</text>
<text x="586" y="198.2">13.50</text>
<text x="613.2" y="198.2">23.38</text>
<text x="637.5" y="198.2">Ø</text>
<text x="646.1" y="198.2">9.00</text>
<text x="664.4" y="198.2">mm</text>
<text x="681" y="198.2">THRU'</text>
<text x="780.8" y="198.2">REF</text>
<text x="796.4" y="198.2">SEC</text>
<text x="812.5" y="198.2">A-A</text>
<text x="637.5" y="206.3">C'BORE</text>
<text x="664.3" y="206.3">Ø</text>
<text x="672.9" y="206.3">15.00</text>
<text x="695.1" y="206.3">mm</text>
<text x="711.7" y="206.3">-</text>
<text x="721.1" y="206.3">8.80</text>
<text x="739.4" y="206.3">mm</text>
<text x="756" y="206.3">DEEP</text>
<text x="567.2" y="218">D.3</text>
<text x="586" y="218">27.00</text>
<text x="615.1" y="218">0.00</text>
<text x="637.5" y="218">Ø</text>
<text x="646.1" y="218">9.00</text>
<text x="664.4" y="218">mm</text>
<text x="681" y="218">THRU'</text>
<text x="780.8" y="218">REF</text>
<text x="796.4" y="218">SEC</text>
<text x="812.5" y="218">A-A</text>
<text x="637.5" y="226.1">C'BORE</text>
<text x="664.3" y="226.1">Ø</text>
<text x="672.9" y="226.1">15.00</text>
<text x="695.1" y="226.1">mm</text>
<text x="711.7" y="226.1">-</text>
<text x="721.1" y="226.1">8.80</text>
<text x="739.4" y="226.1">mm</text>
<text x="756" y="226.1">DEEP</text>
<text x="185.1" y="239.2">SCALE/ÉCHELLE</text>
<text x="241.7" y="239.2">2:1</text>
<text x="567.2" y="237.7">D.4</text>
<text x="586" y="237.7">13.50</text>
<text x="610.6" y="237.7">-23.38</text>
<text x="637.5" y="237.7">Ø</text>
<text x="646.1" y="237.7">9.00</text>
<text x="664.4" y="237.7">mm</text>
<text x="681" y="237.7">THRU'</text>
<text x="780.8" y="237.7">REF</text>
<text x="796.4" y="237.7">SEC</text>
<text x="812.5" y="237.7">A-A</text>
<text x="637.5" y="245.8">C'BORE</text>
<text x="664.3" y="245.8">Ø</text>
<text x="672.9" y="245.8">15.00</text>
<text x="695.1" y="245.8">mm</text>
<text x="711.7" y="245.8">-</text>
<text x="721.1" y="245.8">8.80</text>
<text x="739.4" y="245.8">mm</text>
<text x="756" y="245.8">DEEP</text>
<text x="567.2" y="257.4">D.5</text>
<text x="583.4" y="257.4">-13.50</text>
<text x="610.6" y="257.4">-23.38</text>
<text x="637.5" y="257.4">Ø</text>
<text x="646.1" y="257.4">9.00</text>
<text x="664.4" y="257.4">mm</text>
<text x="681" y="257.4">THRU'</text>
<text x="780.8" y="257.4">REF</text>
<text x="796.4" y="257.4">SEC</text>
<text x="812.5" y="257.4">A-A</text>
<text x="637.5" y="265.6">C'BORE</text>
<text x="664.3" y="265.6">Ø</text>
<text x="672.9" y="265.6">15.00</text>
<text x="695.1" y="265.6">mm</text>
<text x="711.7" y="265.6">-</text>
<text x="721.1" y="265.6">8.80</text>
<text x="739.4" y="265.6">mm</text>
<text x="756" y="265.6">DEEP</text>
<text x="567.2" y="277.2">D.6</text>
<text x="583.4" y="277.2">-27.00</text>
<text x="615.1" y="277.2">0.00</text>
<text x="637.5" y="277.2">Ø</text>
<text x="646.1" y="277.2">9.00</text>
<text x="664.4" y="277.2">mm</text>
<text x="681" y="277.2">THRU'</text>
<text x="780.8" y="277.2">REF</text>
<text x="796.4" y="277.2">SEC</text>
<text x="812.5" y="277.2">A-A</text>
<text x="637.5" y="285.3">C'BORE</text>
<text x="664.3" y="285.3">Ø</text>
<text x="672.9" y="285.3">15.00</text>
<text x="695.1" y="285.3">mm</text>
<text x="711.7" y="285.3">-</text>
<text x="721.1" y="285.3">8.80</text>
<text x="739.4" y="285.3">mm</text>
<text x="756" y="285.3">DEEP</text>
<text x="569.3" y="298.2">TOLERANCE</text>
<text x="608.7" y="298.2">NOTE</text>
<text x="633.1" y="298.2">:-</text>
<text x="644.8" y="298.2">(English)</text>
<text x="569.3" y="303.4">1)</text>
<text x="580.2" y="303.4">ALL</text>
<text x="595.1" y="303.4">H7</text>
<text x="607.7" y="303.4">HOLES</text>
<text x="631.8" y="303.4">C.D</text>
<text x="646.6" y="303.4">SHOULD</text>
<text x="675.5" y="303.4">BE</text>
<text x="687.4" y="303.4">CONTROLLED</text>
<text x="731.1" y="303.4">WITHIN</text>
<text x="756.3" y="303.4">+/-</text>
<text x="775.2" y="303.4">0.02.</text>
<text x="795.8" y="303.4">/</text>
<text x="804.6" y="303.4">IT7</text>
<text x="569.3" y="308.7">2)</text>
<text x="580.2" y="308.7">ALL</text>
<text x="595.1" y="308.7">HOLES,TAP</text>
<text x="632.8" y="308.7">&amp;</text>
<text x="642" y="308.7">COUNTER</text>
<text x="674.7" y="308.7">BORE</text>
<text x="695" y="308.7">C.D,</text>
<text x="586" y="313.9">SHOULD</text>
<text x="614.8" y="313.9">BE</text>
<text x="626.8" y="313.9">CONTROLLED</text>
<text x="670.5" y="313.9">WITHIN</text>
<text x="695.6" y="313.9">+/-</text>
<text x="714.6" y="313.9">0.1</text>
<text x="569.3" y="324.4">NOTE</text>
<text x="569.3" y="329.7">1)</text>
<text x="580.2" y="329.7">TOUT</text>
<text x="589.4" y="324.4">DE</text>
<text x="599.9" y="329.7">TROU</text>
<text x="601.6" y="324.4">TOLERANCE</text>
<text x="620.3" y="329.7">H7</text>
<text x="632.8" y="329.7">C.D</text>
<text x="641.1" y="324.4">:-</text>
<text x="647.6" y="329.7">DOIT</text>
<text x="652.8" y="324.4">(French)</text>
<text x="665.5" y="329.7">ÊTRE</text>
<text x="684.7" y="329.7">CONTRÔLÉ</text>
<text x="720.9" y="329.7">SOUS</text>
<text x="741.7" y="329.7">+/-</text>
<text x="760.7" y="329.7">0.02</text>
<text x="779" y="329.7">/</text>
<text x="787.8" y="329.7">IT7</text>
<text x="569.3" y="334.9">2)</text>
<text x="580.2" y="334.9">TOUT</text>
<text x="599.9" y="334.9">TROU</text>
<text x="620.2" y="334.9">ET</text>
<text x="631.7" y="334.9">CONTRE-ALÉSAGE</text>
<text x="692.3" y="334.9">C.D,</text>
<text x="586" y="340.2">DOIT</text>
<text x="603.9" y="340.2">ÊTRE</text>
<text x="623.1" y="340.2">CONTROLÉ</text>
<text x="659.2" y="340.2">SOUS</text>
<text x="680.1" y="340.2">+/-</text>
<text x="699" y="340.2">0.1</text>
<text x="44.4" y="353.6">3.2</text>
<text x="49.6" y="419.4">3.2</text>
<text x="462.4" y="444.5">SCALE/ÉCHELLE</text>
<text x="519" y="444.5">1:2</text>
<text x="196.5" y="455.5">SECTION</text>
<text x="227.5" y="455.5">A-A</text>
<text x="185.2" y="460.8">SCALE/ÉCHELLE</text>
<text x="241.7" y="460.8">2:1</text>
</g>
<g font-size="5.6">
<text x="346" y="56">C.4</text>
<text x="723.5" y="539.3">WIPRO PARI GROUP</text>
<text x="9.7" y="577.3">NOTE FOR WIPRO PARI DESIGN -REF. ONLY</text>
<text x="40.9" y="583.3">WEAR DETAILS : N.A.</text>
</g>
<g font-size="4.9">
<text x="42.9" y="6.6">1</text>
<text x="101.3" y="6.7">2</text>
<text x="152.5" y="6.7">3</text>
<text x="202.1" y="6.7">4</text>
<text x="252.1" y="6.7">5</text>
<text x="300.6" y="6.7">6</text>
<text x="352.6" y="6.7">7</text>
<text x="401.9" y="6.7">8</text>
<text x="448.4" y="6.7">9</text>
<text x="498.1" y="6.7">10</text>
<text x="546.4" y="6.7">11</text>
<text x="597" y="6.7">12</text>
<text x="648.5" y="6.6">13</text>
<text x="699.4" y="6.6">14</text>
<text x="749" y="6.7">15</text>
<text x="809.5" y="6.6">16</text>
<text x="9.7" y="26.7">M</text>
<text x="840.6" y="26.7">M</text>
<text x="9.7" y="71.4">L</text>
<text x="840.6" y="71.4">L</text>
<text x="9.7" y="124.2">K</text>
<text x="840.6" y="124.2">K</text>
<text x="9.7" y="173.4">J</text>
<text x="840.6" y="173.4">J</text>
<text x="9.7" y="222.7">H</text>
<text x="840.6" y="222.7">H</text>
<text x="9.7" y="274.3">G</text>
<text x="840.6" y="274.3">G</text>
<text x="9.7" y="322.6">F</text>
<text x="840.6" y="322.6">F</text>
<text x="9.7" y="373.3">E</text>
<text x="840.6" y="373.3">E</text>
<text x="9.7" y="423.8">D</text>
<text x="840.6" y="423.8">D</text>
<text x="9.7" y="472.8">C</text>
<text x="840.6" y="472.8">C</text>
<text x="9.7" y="522.1">B</text>
<text x="840.6" y="522.1">B</text>
<text x="9.7" y="568.7">A</text>
<text x="840.6" y="568.7">A</text>
<text x="42.9" y="590.6">1</text>
<text x="101.3" y="590.7">2</text>
<text x="152.5" y="590.7">3</text>
<text x="202.1" y="590.7">4</text>
<text x="252.1" y="590.7">5</text>
<text x="300.6" y="590.7">6</text>
<text x="352.6" y="590.7">7</text>
<text x="401.9" y="590.7">8</text>
<text x="448.4" y="590.7">9</text>
<text x="498.1" y="590.7">10</text>
<text x="546.4" y="590.7">11</text>
<text x="597" y="590.7">12</text>
<text x="648.5" y="590.6">13</text>
<text x="699.4" y="590.5">14</text>
<text x="749" y="590.7">15</text>
<text x="809.5" y="590.5">16</text>
</g>
<text font-size="4.2" x="677.1" y="13.9">NOTE : STANDARD FASTENER TORQUE AS PER STD-DES-01-00FR-DES-006-00</text>
<g font-size="3.9">
<text x="653" y="530.9">REVISION</text>
<text x="708.9" y="530.9">DESCRIPTION</text>
<text x="779.4" y="530.9">DATE</text>
<text x="793.1" y="530.9">DRN.BY</text>
<text x="610.8" y="557.1">RESERVED</text>
<text x="635.2" y="557.1">SPACE</text>
<text x="610.8" y="562.7">FOR</text>
<text x="610.8" y="568.3">CONTROLLED</text>
<text x="640.7" y="568.3">COPY</text>
<text x="610.8" y="573.8">STAMP</text>
</g>
<text font-size="3.6" x="735.8" y="549.8">PRESS MTG PLATE</text>
<text font-size="3.5" x="655.4" y="547.1">www.wipropari.com</text>
<text font-size="3.4" x="240.2" y="277.7" transform="rotate(-90 240.2 277.7)">X1</text>
<g font-size="3.1">
<text x="818.1" y="527.3">LIMITS</text>
<text x="815" y="545.5">DRAWING TYPE</text>
<text x="690" y="546.1">DESCRIPTION</text>
<text x="689.5" y="554.6">SURFACE AREA</text>
<text x="706.2" y="554.6">SURFACE TREATMENT</text>
<text x="742.7" y="554.6">MACHINING</text>
<text x="762.5" y="554.6">DESIGN UNIT</text>
<text x="783.6" y="554.6">DESIGN UNIT CD.</text>
<text x="811" y="554.4">TEAM NO.</text>
<text x="823.3" y="554.5">SHEET SIZE</text>
<text x="828.6" y="559.9">A1</text>
<text x="689.4" y="564.9">REFERENCE DWG.</text>
<text x="690.8" y="569.3">DRN.BY</text>
<text x="704.4" y="569.2">CHKD.BY</text>
<text x="719.6" y="569.3">APPD.BY</text>
<text x="739.7" y="569.1">MATERIAL</text>
<text x="741.8" y="564.7">PART CLASS.</text>
<text x="768.6" y="564.7">HEAT TREATMENT</text>
<text x="772.5" y="569.7">DRG./PART CODE</text>
<text x="811.9" y="569.3">REV.</text>
<text x="824.4" y="569.4">SCALE</text>
<text x="737.3" y="578">NET WEIGHT-Kg</text>
<text x="824.4" y="578.5">SHEET</text>
</g>
<text font-size="3" x="832.4" y="403.9">°</text>
<g font-size="2.8">
<text x="558.3" y="505.4">3.2 (</text>
<text x="574.1" y="505.9">)</text>
<text x="813.4" y="531.5">Gen Tol.: IS 2102</text>
<text x="556.9" y="537.2">3.2 (</text>
<text x="572.6" y="537.6">)</text>
<text x="652.1" y="550.4">1.ALL DIMENSIONS ARE</text>
<text x="652" y="556.4">2.DO NOT SCALE</text>
<text x="652" y="562.5">3.IF IN DOUBT ,</text>
<text x="652" y="569.2">LOCATION :</text>
<text x="657.2" y="575.8">ALL RIGHTS OF REPRODUCTION &amp;</text>
<text x="689.1" y="575">03006128</text>
<text x="703.4" y="574.9">03004785</text>
<text x="718.4" y="575">03002882</text>
<text x="657.7" y="579.2">DISTRIBUTION ARE RESERVED</text>
</g>
<g font-size="2.7">
<text x="817.3" y="549.9">MACHINING</text>
<text x="652.9" y="553.5">IN mm</text>
<text x="652.7" y="559.5">DRAWING.</text>
<text x="689.6" y="559.1">87.05 in^2</text>
<text x="724.1" y="559.2">#</text>
<text x="751" y="559.1">#</text>
<text x="766.6" y="559">WP1</text>
<text x="790.3" y="558.8">0300</text>
<text x="811.9" y="558.8">PL-02</text>
<text x="652.7" y="565.5">ASK TEAM MEMBER</text>
<text x="673.4" y="569.6">PUNE</text>
<text x="727.4" y="564.9">---</text>
<text x="761.4" y="564.9">B</text>
<text x="813.7" y="564.9">---</text>
<text x="746.1" y="573.2">#</text>
<text x="825.6" y="573.4">1 : 1</text>
<text x="653.1" y="576.3">C</text>
<text x="689.4" y="582.4">11/05/2024</text>
<text x="703.7" y="582.5">11/05/2024</text>
<text x="718.7" y="582.6">11/05/2024</text>
<text x="742.3" y="582.2">2.80 kg</text>
<text x="824.1" y="582.4">1 OF 1</text>
</g>
<g font-size="2.5">
<text x="807.8" y="392">DEBURR AND REMOVE SHARP</text>
<text x="808.2" y="394.8">EDGES UNLESS SHARP EDGE</text>
<text x="809.1" y="400.9">UNSP.RADII</text>
<text x="809.8" y="397.6">REQUIREMENT SPECIFIED</text>
<text x="824.4" y="400.7">UNSP.CHF.</text>
<text x="812.2" y="403.6">0.5 R</text>
<text x="825.3" y="403.9">0.5 X 45</text>
<text x="812.8" y="411.8">UP TO 10</text>
<text x="829.1" y="411.9">±1.5°</text>
<text x="811.4" y="416.1">10 UP TO 50</text>
<text x="828.5" y="416.1">±0°50'</text>
<text x="810.4" y="424.5">120 UP TO 400</text>
<text x="810.9" y="420.3">50 UP TO 120</text>
<text x="828.5" y="424.5">±0°15'</text>
<text x="828.5" y="420.3">±0°25'</text>
<text x="811.7" y="433.2">0.5 UP TO 3</text>
<text x="812.5" y="437.5">3 UP TO 6</text>
<text x="829.6" y="437.4">±0.2</text>
<text x="829.6" y="433.2">±0.1</text>
<text x="812" y="441.7">6 UP TO 30</text>
<text x="829.6" y="441.7">±0.5</text>
<text x="810.9" y="445.9">30 UP TO 120</text>
<text x="829.6" y="446">±0.8</text>
<text x="809.9" y="454.4">315 UP TO 1000</text>
<text x="810.3" y="450.2">120 UP TO 315</text>
<text x="829.6" y="450.2">±1.2</text>
<text x="830.7" y="454.4">±2</text>
<text x="809.4" y="458.7">1000 UP TO 2000</text>
<text x="830.6" y="458.7">±3</text>
<text x="811.9" y="463">OVER 2000</text>
<text x="830.7" y="463">±4</text>
<text x="813.1" y="471.6">UP TO 10</text>
<text x="830.1" y="471.6">±1°</text>
<text x="811.4" y="475.9">10 UP TO 50</text>
<text x="828.5" y="475.9">±0°30'</text>
<text x="810.4" y="484.4">120 UP TO 400</text>
<text x="811.2" y="480.1">50 UP TO 120</text>
<text x="828.5" y="484.4">±0°10'</text>
<text x="828.5" y="480.1">±0°20'</text>
<text x="811.7" y="493">0.5 UP TO 3</text>
<text x="812.4" y="497.2">3 UP TO 6</text>
<text x="829.6" y="497.3">±0.1</text>
<text x="829.6" y="493">±0.1</text>
<text x="811.9" y="501.5">6 UP TO 30</text>
<text x="829.6" y="501.5">±0.2</text>
<text x="810.8" y="505.8">30 UP TO 120</text>
<text x="829.6" y="505.8">±0.3</text>
<text x="809.8" y="514.3">315 UP TO 1000</text>
<text x="810.3" y="510.1">120 UP TO 315</text>
<text x="829.6" y="510">±0.5</text>
<text x="829.6" y="514.3">±0.8</text>
<text x="668.4" y="519.9">.</text>
<text x="783.5" y="520">.</text>
<text x="799.1" y="519.9">.</text>
<text x="809.2" y="518.5">1000 UP TO 2000</text>
<text x="829.6" y="518.5">±1.2</text>
<text x="668.4" y="524.9">.</text>
<text x="783.3" y="524.8">.</text>
<text x="799.1" y="524.8">.</text>
<text x="811.9" y="522.8">OVER 2000</text>
<text x="830.6" y="522.7">±2</text>
</g>
<g font-size="2.4">
<text x="4.1" y="555.8" transform="rotate(-90 4.1 555.8)">Uploading\2022-23\P23Y5\P23Y5B091101.dft</text>
<text x="4.1" y="584.1" transform="rotate(-90 4.1 584.1)">\\SRV01102\ExDM</text>
</g>
<g font-size="2.1">
<text x="811.5" y="406.1">UNSPECIFIED TOL.(FAB)</text>
<text x="812.5" y="408.5">FOR ANGULAR IN mm.</text>
<text x="811.6" y="427.7">UNSPECIFIED TOL.(FAB)</text>
<text x="813.6" y="430.1">FOR LINEAR IN mm.</text>
<text x="811.7" y="466.1">UNSPECIFIED TOL.(M/C)</text>
<text x="812.5" y="468.5">FOR ANGULAR IN mm.</text>
<text x="811.7" y="487.6">UNSPECIFIED TOL.(M/C)</text>
<text x="813.6" y="489.9">FOR LINEAR IN mm.</text>
</g>
</svg>
